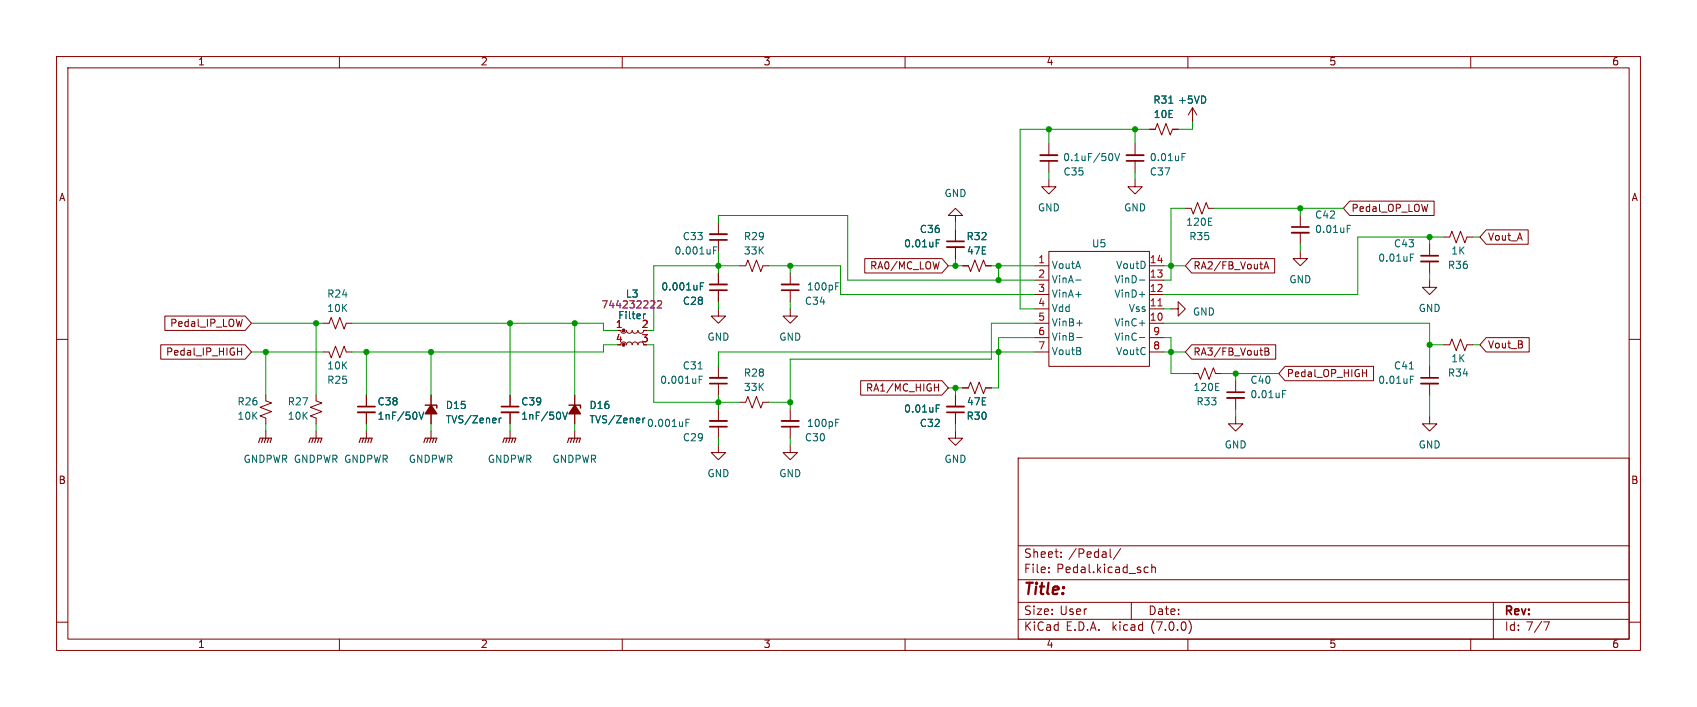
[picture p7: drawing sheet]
<svg xmlns="http://www.w3.org/2000/svg" width="300mm" height="125mm" viewBox="0 0 300 125" stroke-linecap="round" stroke-linejoin="round" font-family="sans-serif">
<g fill="none" stroke="#840000" stroke-width=".18">
<path d="M10 10h280v105h-280zM12 12h276v101h-276zM60 10v2M110 10v2M160 10v2M210 10v2M210.8 19.1l-.7 1.2M210.8 19.1v2.5M210.8 19.1l.8 1.2M260 10v2M127 39.4v2M168.9 38.1h-1.3l1.3-1.3 1.3 1.3h-1.3v1.3"/>
<path d="M185.4 31.8v1.2h1.3l-1.3 1.3-1.3-1.3h1.3M185.4 25.4v2M185.4 28.4v2.1M200.7 31.8v1.2h1.2l-1.2 1.3-1.3-1.3h1.3M200.7 25.4v2M200.7 28.4v2.1M203.2 22.9h1l.4-1.1 .8 2.1 .7-2.1 .8 2.1 .4-1h1M209.5 36.8h1.1l.3 1 .8-2 .8 2 .7-2 .4 1h1M229.9 38.1v2M238.6 35.6h14.9v2.5h-14.9l-1.1-1.3zM10 60h2M29.1 55.9h14.2l1.1 1.3-1.1 1.2h-14.2z"/>
<path d="M42.8 56.4l-.3 1.3M57.1 57.2h1.1l.3-1.1 .8 2.1 .8-2.1 .7 2.1 .4-1h1M109.7 58.4l.2 .4 .3 .1 .4-.1 .1-.4 .2 .3 .2 .2 .5-.1 .2-.4 .2 .4 .4 .1 .3-.2 .1-.3 .1 .4 .5 .1 .3-.2 .1-.3M127 54.6v1.3h1.3l-1.3 1.3-1.3-1.3h1.3M127 42.4v2.1M127 48.3v2M127 51.3v2M130.8 47h1l.4-1 .8 2 .7-2 .8 2 .4-1h1M139.7 54.6v1.3h1.3l-1.3 1.3-1.3-1.3h1.3M139.7 48.3v2M139.7 51.3v2M152.9 45.7h13.6l1.1 1.3-1.1 1.3h-13.6z"/>
<path d="M166 46.3l-.3 1.2M168.9 40.6v2.1M168.9 43.7v2M170.2 47h1l.4 1 .7-2 .8 2 .8-2 .3 1h1.1M182.9 47h2.5M182.9 57.2h2.5M182.9 54.6h2.5M182.9 52.1h2.5M182.9 49.5h2.5M182.9 59.7h2.5M185.4 44.5h17.8v20.3h-17.8zM203.2 47h2.5"/>
<path d="M203.2 57.2h2.5M203.2 54.6h2.5M203.2 52.1h2.5M203.2 49.5h2.5M203.2 59.7h2.5M207 54.6h1.3v-1.3l1.2 1.3-1.2 1.3v-1.3M210.7 45.7h14.6v2.6h-14.6l-1.2-1.3zM223.4 47.5l.5-1.2 .4 1.2M223.6 47.2h.6M229.9 44.5v1.2h1.2l-1.2 1.3-1.3-1.3h1.3M229.9 41.1v2.1M252.7 49.5v1.3h-1.2l1.2 1.3 1.3-1.3h-1.3"/>
<path d="M252.7 43.2v2M252.7 46.2v2.1M255.3 41.9h1l.4-1 .7 2 .8-2 .8 2 .3-1h1M262.7 40.6h7.5v2.6h-7.5l-1.1-1.3zM262.7 59.7h7.6v2.5h-7.6l-1.1-1.2zM288 60h2M28.4 61h14.9l1.1 1.2-1.1 1.3h-14.9zM42 62.1h.7M42.7 61.5v1.3M47 69.9v1l1 .3-2 .8 2 .8-2 .7 1 .4v1M47 76.2v1.3M55.9 69.9v1l1 .3-2 .8 2 .8-2 .7 1 .4v1"/>
<path d="M55.9 76.2v1.3M57.1 62.2h1.1l.3 1 .8-2 .8 2 .7-2 .4 1h1M64.8 69.9v2M64.8 72.9v2M64.8 76.2v1.3M76.2 69.9v5M76.2 76.2v1.3M90.2 69.9v2M90.2 72.9v2M90.2 76.2v1.3M101.6 69.9v5M101.6 76.2v1.3"/>
<path d="M109.7 61l.2-.4 .3-.1 .4 .1 .1 .4 .2-.4 .3-.1 .4 .1 .2 .4 .2-.5h.4l.3 .2 .1 .3 .1-.4 .4-.1 .4 .1 .1 .4M127 78.7v1.3h1.3l-1.3 1.3-1.3-1.3h1.3M127 64.8v2M127 67.8v2.1M127 72.4v2M127 75.4v2.1M130.8 71.1h1l.4-1 .8 2 .7-2 .8 2 .4-1h1M139.7 78.7v1.3h1.3l-1.3 1.3-1.3-1.3h1.3M139.7 72.4v2M139.7 75.4v2.1M152.2 67.3h14.3l1.1 1.3-1.1 1.3h-14.3zM165.2 68.5h.7"/>
<path d="M165.9 67.9v1.2M168.9 76.2v1.3h1.3l-1.3 1.2-1.3-1.2h1.3M168.9 69.9v2M168.9 72.9v2M170.2 68.6h1l.4-1 .7 2 .8-2 .8 2 .3-1h1.1M182.9 62.2h2.5M203.2 62.2h2.5M210.7 61h14.8v2.5h-14.8l-1.2-1.3zM210.8 66h1l.4 1.1 .8-2.1 .7 2.1 .8-2.1 .4 1h1M218.4 73.7v1.2h1.3l-1.3 1.3-1.2-1.3h1.2M218.4 67.3v2M218.4 70.4v2"/>
<path d="M223.6 62.1h.4M223.6 61.5h.4l.3 .3-.3 .3 .3 .1v.3l-.2 .3h-.5zM227.2 64.8h15.6v2.5h-15.6l-1.1-1.3zM240.9 65.9h.7M241.6 65.3v1.3M252.7 73.7v1.2h-1.2l1.2 1.3 1.3-1.3h-1.3M252.7 64.8v2M252.7 67.8v2.1M255.3 61h1l.4-1.1 .7 2.1 .8-2.1 .8 2.1 .3-1h1M180 81h108v32h-108zM180 96.5h108M187.6 98.4v.1"/>
<path d="M187.6 97.6v.2M196.3 97v1.3l.2 .2M198.1 97l-1.3 1.9M203.6 99.7v1.5M10 110h2M60 113v2M110 113v2M160 113v2M180 109.5h108M180 106.5h108M180 102.5h108M185.4 101.1v.1"/>
<path d="M185.4 100.3v.2M200 106.5v3M202.5 100.2l.5 .1M203 101.2h-.5M203.6 100.4l.2-.2 .4 .1 .1 .9M210 113v2M210.2 109.7a1.72 1.72 0 0 1 0 2.3M260 113v2M264 106.5v6.5M272.9 109.9h1l-.6 1.5M288 110h2"/>
</g>
<g fill="none" stroke="#840000" stroke-width=".2">
<path d="M45.7 78.2l.3-.7h2l-.2 .7M46.5 77.5l-.3 .7M47 77.5l-.3 .7M47.5 77.5l-.3 .7M54.6 78.2l.3-.7h2l-.3 .7M55.4 77.5l-.3 .7M55.9 77.5l-.3 .7M56.4 77.5l-.3 .7M63.5 78.2l.3-.7h2l-.3 .7M64.3 77.5l-.3 .7M64.8 77.5l-.3 .7M65.3 77.5l-.3 .7"/>
<path d="M74.9 78.2l.3-.7h2l-.2 .7M75.7 77.5l-.3 .7M76.2 77.5l-.3 .7M76.7 77.5l-.2 .7M88.9 78.2l.3-.7h2l-.3 .7M89.7 77.5l-.3 .7M90.2 77.5l-.3 .7M90.7 77.5l-.3 .7M100.3 78.2l.3-.7h2l-.2 .7M101.1 77.5l-.3 .7M101.6 77.5l-.3 .7M102.1 77.5l-.2 .7"/>
</g>
<g fill="none" stroke="#840000" stroke-width=".33">
<path d="M183.9 27.4h3M199.1 27.4h3.1M125.5 50.3h3M125.5 41.4h3M138.2 50.3h3M167.4 43.7h3M228.3 41.1h3.1M251.2 46.2h3.1M63.2 72.9h3.1M88.6 72.9h3.1M125.5 66.8h3M125.5 74.4h3"/>
<path d="M138.2 74.4h3M167.4 71.9h3M216.9 70.4h3.1M251.2 67.8h3.1"/>
</g>
<g fill="none" stroke="#840000" stroke-width=".3">
<path d="M183.9 28.4h3M199.1 28.4h3.1M125.5 51.3h3M125.5 42.4h3M138.2 51.3h3M167.4 42.7h3M228.3 40.1h3.1M251.2 45.2h3.1M63.2 71.9h3.1M88.6 71.9h3.1M125.5 67.8h3M125.5 75.4h3"/>
<path d="M138.2 75.4h3M167.4 72.9h3M216.9 69.3h3.1M251.2 66.8h3.1"/>
</g>
<g fill="none" stroke="#006464" stroke-width=".18">
<path d="M196.6 27.3l.1 .3-.1 .7M197.1 27.1l.4 1.3 .4-1.3M209 27.7h.4M209 27.1h.6M238.2 39.8h.6M114.1 55.5l-.3 .2M123.8 50.6h.4M123.8 50h.6M126.1 44.3h.5M126.1 43.6h.6M147.7 50h.6M165.5 43h.4"/>
<path d="M165.5 42.4h.6M190.2 49.5h.9M190.3 57.1h1M190.3 59.7h1M201.4 57.1h1M201.4 52.1h1M201.4 49.5h1M201.4 59.7h1M238.2 40.4h.4M249.3 45.5h.5M249.3 44.9h.6M74.1 72.9l.4 1.2 .4-1.2"/>
<path d="M88.2 73.9v.9M88.6 73.9l-.4 .3M99.5 72.9l.4 1.2 .4-1.2M113.6 73.9v.9M113.8 74l-.2 .2M121.3 74.7h.4M121.3 74.1h.6M123.6 67.1h.4M123.6 66.5h.6M147.7 74.1h.6M165.5 72.2h.4M165.5 71.6h.6"/>
<path d="M226.7 69.7h.5M226.7 69h.6M249.3 67.1h.5M249.3 66.5h.6"/>
</g>
<path d="M204.7 54.1h.7" fill="none" stroke="#a90000" stroke-width=".18"/>
<path d="M75.2 71.6h2v.5M100.6 71.6h2v.5" fill="none" stroke="#840000" stroke-width=".25"/>
<g fill="#840000" stroke="#840000" stroke-width=".25">
<path d="M76.2 71.6l1 1.6h-2z"/>
<path d="M101.6 71.6l1 1.6h-2z"/>
</g>
<g fill="#840000" stroke="#840000" stroke-width=".18">
<circle cx="110.2" cy="61" r=".25"/>
<circle cx="110.2" cy="58.4" r=".25"/>
</g>
<path d="M115.6 53.2l.2 .2-.1 .3-.7 .7h.8M116.2 53.3l.5-.1 .3 .3-.8 .9h.8" fill="none" stroke="#840084" stroke-width=".18"/>
<g fill="none" stroke="#009600" stroke-width=".18">
<path d="M127 39.4v-1.3h22.9v11.4h33M168.9 39.4v1.2M185.4 22.9v2.5M185.4 30.5v1.3M200.7 22.9v2.5M200.7 30.5v1.3M203.2 22.9h-22.9v31.7h2.6M209.5 36.8h-2.5v12.7h-1.3M210.8 21.6v1.3h-2.5M214.6 36.8h22.9M229.9 36.8v1.3M44.4 57.2h12.7"/>
<path d="M55.9 57.2v12.7M62.2 57.2h44.5v1.2h2.5M90.2 57.2v12.7M101.6 57.2v12.7M127 44.5v3.8M127 53.3v1.3M130.8 47h-15.2v11.4h-1.3M135.9 47h12.7v5.1h34.3M139.7 47v1.3M139.7 53.3v1.3M167.6 47h2.6M168.9 45.7v1.3"/>
<path d="M175.3 47h7.6M176.5 47v2.5M182.9 57.2h-7.6v6.3h-35.6v8.9M182.9 59.7h-6.4v8.9h-1.2M205.7 47h3.8M205.7 59.7h1.3v6.3h3.8M205.7 54.6h1.3M205.7 57.2h47v7.6M229.9 43.2v1.3M252.7 41.9v1.3M252.7 48.3v1.2M255.3 41.9h-15.3v10.2h-34.3"/>
<path d="M260.3 41.9h1.3M44.4 62.2h12.7M47 62.2v7.7M47 74.9v1.3M55.9 74.9v1.3M64.8 62.2v7.7M64.8 74.9v1.3M76.2 62.2v7.7M76.2 74.9v1.3M90.2 74.9v1.3M101.6 74.9v1.3M109.2 61h-2.5v1.2h-44.5"/>
<path d="M114.3 61h1.3v10.1h15.2M127 69.9v2.5M127 77.5v1.2M135.9 71.1h3.8M139.7 77.5v1.2M167.6 68.6h2.6M168.9 68.6v1.3M168.9 74.9v1.3M182.9 62.2h-55.9v2.6M205.7 62.2h3.8M215.9 66h10.2M218.4 66v1.3"/>
<path d="M218.4 72.4v1.3M252.7 61h2.6M252.7 69.9v3.8M260.3 61h1.3"/>
</g>
<g fill="#009600" stroke="#009600" stroke-width=".18">
<circle cx="47" cy="62.2" r=".46"/>
<circle cx="76.2" cy="62.2" r=".46"/>
<circle cx="90.2" cy="57.2" r=".46"/>
<circle cx="64.8" cy="62.2" r=".46"/>
<circle cx="55.9" cy="57.2" r=".46"/>
<circle cx="176.5" cy="62.2" r=".46"/>
<circle cx="168.9" cy="47" r=".46"/>
<circle cx="176.5" cy="49.5" r=".46"/>
<circle cx="176.5" cy="47" r=".46"/>
<circle cx="168.9" cy="68.6" r=".46"/>
<circle cx="207" cy="62.2" r=".46"/>
<circle cx="207" cy="47" r=".46"/>
<circle cx="185.4" cy="22.9" r=".46"/>
<circle cx="200.7" cy="22.9" r=".46"/>
<circle cx="101.6" cy="57.2" r=".46"/>
<circle cx="127" cy="71.1" r=".46"/>
<circle cx="127" cy="47" r=".46"/>
<circle cx="218.4" cy="66" r=".46"/>
<circle cx="139.7" cy="47" r=".46"/>
<circle cx="139.7" cy="71.1" r=".46"/>
<circle cx="229.9" cy="36.8" r=".46"/>
<circle cx="252.7" cy="61" r=".46"/>
<circle cx="252.7" cy="41.9" r=".46"/>
</g>
<text font-size="2.8" fill="#840000" x="181" y="105.8">Title:</text>
<g font-size="2.1" fill="#840000">
<text x="181" y="101.6">File:</text>
<text x="181" y="98.9">Sheet:</text>
<text x="186.8" y="101.6">Pedal.kicad_sch</text>
<text x="188.9" y="98.9">/Pedal/</text>
<text x="181" y="111.8">KiCad</text>
<text x="181" y="109">Size:</text>
<text x="187.3" y="109">User</text>
<text x="188.4" y="111.8">E.D.A.</text>
<text x="196.7" y="111.8">kicad</text>
<text x="203" y="109">Date:</text>
<text x="203.6" y="111.8">(7.0.0)</text>
<text x="266" y="109.2">Rev:</text>
<text x="266" y="111.8">Id: 7/7</text>
</g>
<g font-size="1.8" fill="#840000">
<text x="35" y="11.8">1</text>
<text x="85" y="11.8">2</text>
<text x="135" y="11.8">3</text>
<text x="185" y="11.8">4</text>
<text x="235" y="11.8">5</text>
<text x="285" y="11.8">6</text>
<text x="10.4" y="35.8">A</text>
<text x="288.4" y="35.8">A</text>
<text x="238.9" y="37.7">Pedal_OP_LOW</text>
<text x="153.7" y="47.9">RA0/MC_LOW</text>
<text x="211" y="47.9">RA2/FB_VoutA</text>
<text x="263.1" y="42.8">Vout_A</text>
<text x="30" y="58.1">Pedal_IP_LOW</text>
<text x="29.2" y="63.1">Pedal_IP_HIGH</text>
<text x="211" y="63.1">RA3/FB_VoutB</text>
<text x="263.1" y="61.9">Vout_B</text>
<text x="153" y="69.5">RA1/MC_HIGH</text>
<text x="227.5" y="67">Pedal_OP_HIGH</text>
<text x="10.3" y="85.8">B</text>
<text x="288.3" y="85.8">B</text>
<text x="35" y="114.8">1</text>
<text x="85" y="114.8">2</text>
<text x="135" y="114.8">3</text>
<text x="185" y="114.8">4</text>
<text x="235" y="114.8">5</text>
<text x="285" y="114.8">6</text>
</g>
<g font-size="1.8" fill="#006464">
<text x="203.8" y="18.6">R31 +5VD</text>
<text x="203.9" y="21.1">10E</text>
<text x="187.9" y="28.8">0.1uF/50V</text>
<text x="203.2" y="28.8">0.01uF</text>
<text x="166.9" y="35.1">GND</text>
<text x="187.9" y="31.3">C35</text>
<text x="203.2" y="31.3">C37</text>
<text x="162.5" y="41.5">C36</text>
<text x="183.4" y="37.7">GND</text>
<text x="198.7" y="37.7">GND</text>
<text x="209.6" y="40.2">120E</text>
<text x="232.4" y="38.9">C42</text>
<text x="232.4" y="41.5">0.01uF</text>
<text x="119.2" y="45.3">0.001uF</text>
<text x="120.6" y="42.7">C33</text>
<text x="131.4" y="42.7">R29</text>
<text x="131.4" y="45.3">33K</text>
<text x="159.8" y="44">0.01uF</text>
<text x="170.8" y="42.7">R32</text>
<text x="170.9" y="45.3">47E</text>
<text x="185.9" y="47.8">VoutA</text>
<text x="193" y="44">U5</text>
<text x="197.2" y="47.8">VoutD</text>
<text x="210.2" y="42.7">R35</text>
<text x="243.6" y="46.5">0.01uF</text>
<text x="246.4" y="44">C43</text>
<text x="255.9" y="47.8">R36</text>
<text x="256.5" y="45.3">1K</text>
<text x="57.8" y="52.9">R24</text>
<text x="116.8" y="51.6">0.001uF</text>
<text x="142.6" y="51.6">100pF</text>
<text x="185.9" y="50.4">VinA-</text>
<text x="185.9" y="52.9">VinA+</text>
<text x="196.9" y="52.9">VinD+</text>
<text x="196.9" y="50.4">VinD-</text>
<text x="227.9" y="50.4">GND</text>
<text x="57.8" y="55.4">10K</text>
<text x="109.2" y="56.7">Filter</text>
<text x="120.7" y="54.2">C28</text>
<text x="142.2" y="54.2">C34</text>
<text x="185.9" y="55.4">Vdd</text>
<text x="185.9" y="58">VinB+</text>
<text x="196.9" y="58">VinC+</text>
<text x="199.4" y="55.4">Vss</text>
<text x="210.8" y="56.1">GND</text>
<text x="250.7" y="55.4">GND</text>
<text x="57.8" y="65.6">10K</text>
<text x="120.6" y="65.6">C31</text>
<text x="125" y="60.5">GND</text>
<text x="137.7" y="60.5">GND</text>
<text x="185.9" y="60.5">VinB-</text>
<text x="185.9" y="63.1">VoutB</text>
<text x="196.9" y="60.5">VinC-</text>
<text x="197.2" y="63.1">VoutC</text>
<text x="246.4" y="65.6">C41</text>
<text x="256.5" y="64.3">1K</text>
<text x="41.9" y="71.9">R26</text>
<text x="50.8" y="71.9">R27</text>
<text x="57.8" y="68.1">R25</text>
<text x="66.7" y="71.9">C38</text>
<text x="92.1" y="71.9">C39</text>
<text x="116.6" y="68.1">0.001uF</text>
<text x="131.4" y="66.9">R28</text>
<text x="131.4" y="69.4">33K</text>
<text x="170.9" y="71.9">47E</text>
<text x="210.9" y="69.4">120E</text>
<text x="211.5" y="71.9">R33</text>
<text x="221" y="68.1">C40</text>
<text x="221" y="70.7">0.01uF</text>
<text x="243.6" y="68.1">0.01uF</text>
<text x="255.9" y="66.9">R34</text>
<text x="41.9" y="74.5">10K</text>
<text x="50.8" y="74.5">10K</text>
<text x="66.7" y="74.5">1nF/50V</text>
<text x="78.7" y="72.6">D15</text>
<text x="78.7" y="75.1">TVS/Zener</text>
<text x="92.1" y="74.5">1nF/50V</text>
<text x="104.1" y="72.6">D16</text>
<text x="104.1" y="75.1">TVS/Zener</text>
<text x="114.3" y="75.8">0.001uF</text>
<text x="142.6" y="75.8">100pF</text>
<text x="159.8" y="73.2">0.01uF</text>
<text x="162.5" y="75.8">C32</text>
<text x="170.8" y="74.5">R30</text>
<text x="43" y="82.1">GNDPWR GNDPWR GNDPWR</text>
<text x="72.2" y="82.1">GNDPWR</text>
<text x="86.2" y="82.1">GNDPWR</text>
<text x="97.6" y="82.1">GNDPWR</text>
<text x="120.7" y="78.3">C29</text>
<text x="142.2" y="78.3">C30</text>
<text x="166.9" y="82.1">GND</text>
<text x="216.4" y="79.6">GND</text>
<text x="250.7" y="79.6">GND</text>
<text x="125" y="84.6">GND</text>
<text x="137.7" y="84.6">GND</text>
</g>
<g font-size="1.8" fill="#a90000">
<text x="183.5" y="46.7">1</text>
<text x="203.2" y="46.7">14</text>
<text x="183.5" y="49.3">2</text>
<text x="183.5" y="51.8">3</text>
<text x="203.2" y="51.8">12</text>
<text x="203.2" y="49.3">13</text>
<text x="108.8" y="58.2">1</text>
<text x="113.4" y="58.2">2</text>
<text x="183.5" y="54.4">4</text>
<text x="183.5" y="56.9">5</text>
<text x="183.5" y="59.4">6</text>
<text x="203.2" y="56.9">10</text>
<text x="203.2" y="54.4">11</text>
<text x="203.8" y="59.4">9</text>
<text x="108.8" y="60.7">4</text>
<text x="113.4" y="60.7">3</text>
<text x="183.5" y="62">7</text>
<text x="203.8" y="62">8</text>
</g>
<g font-size="1.8" fill="#840084">
<text x="110.6" y="52.9">L3</text>
<text x="106.3" y="54.8">744232222</text>
</g>
</svg>
